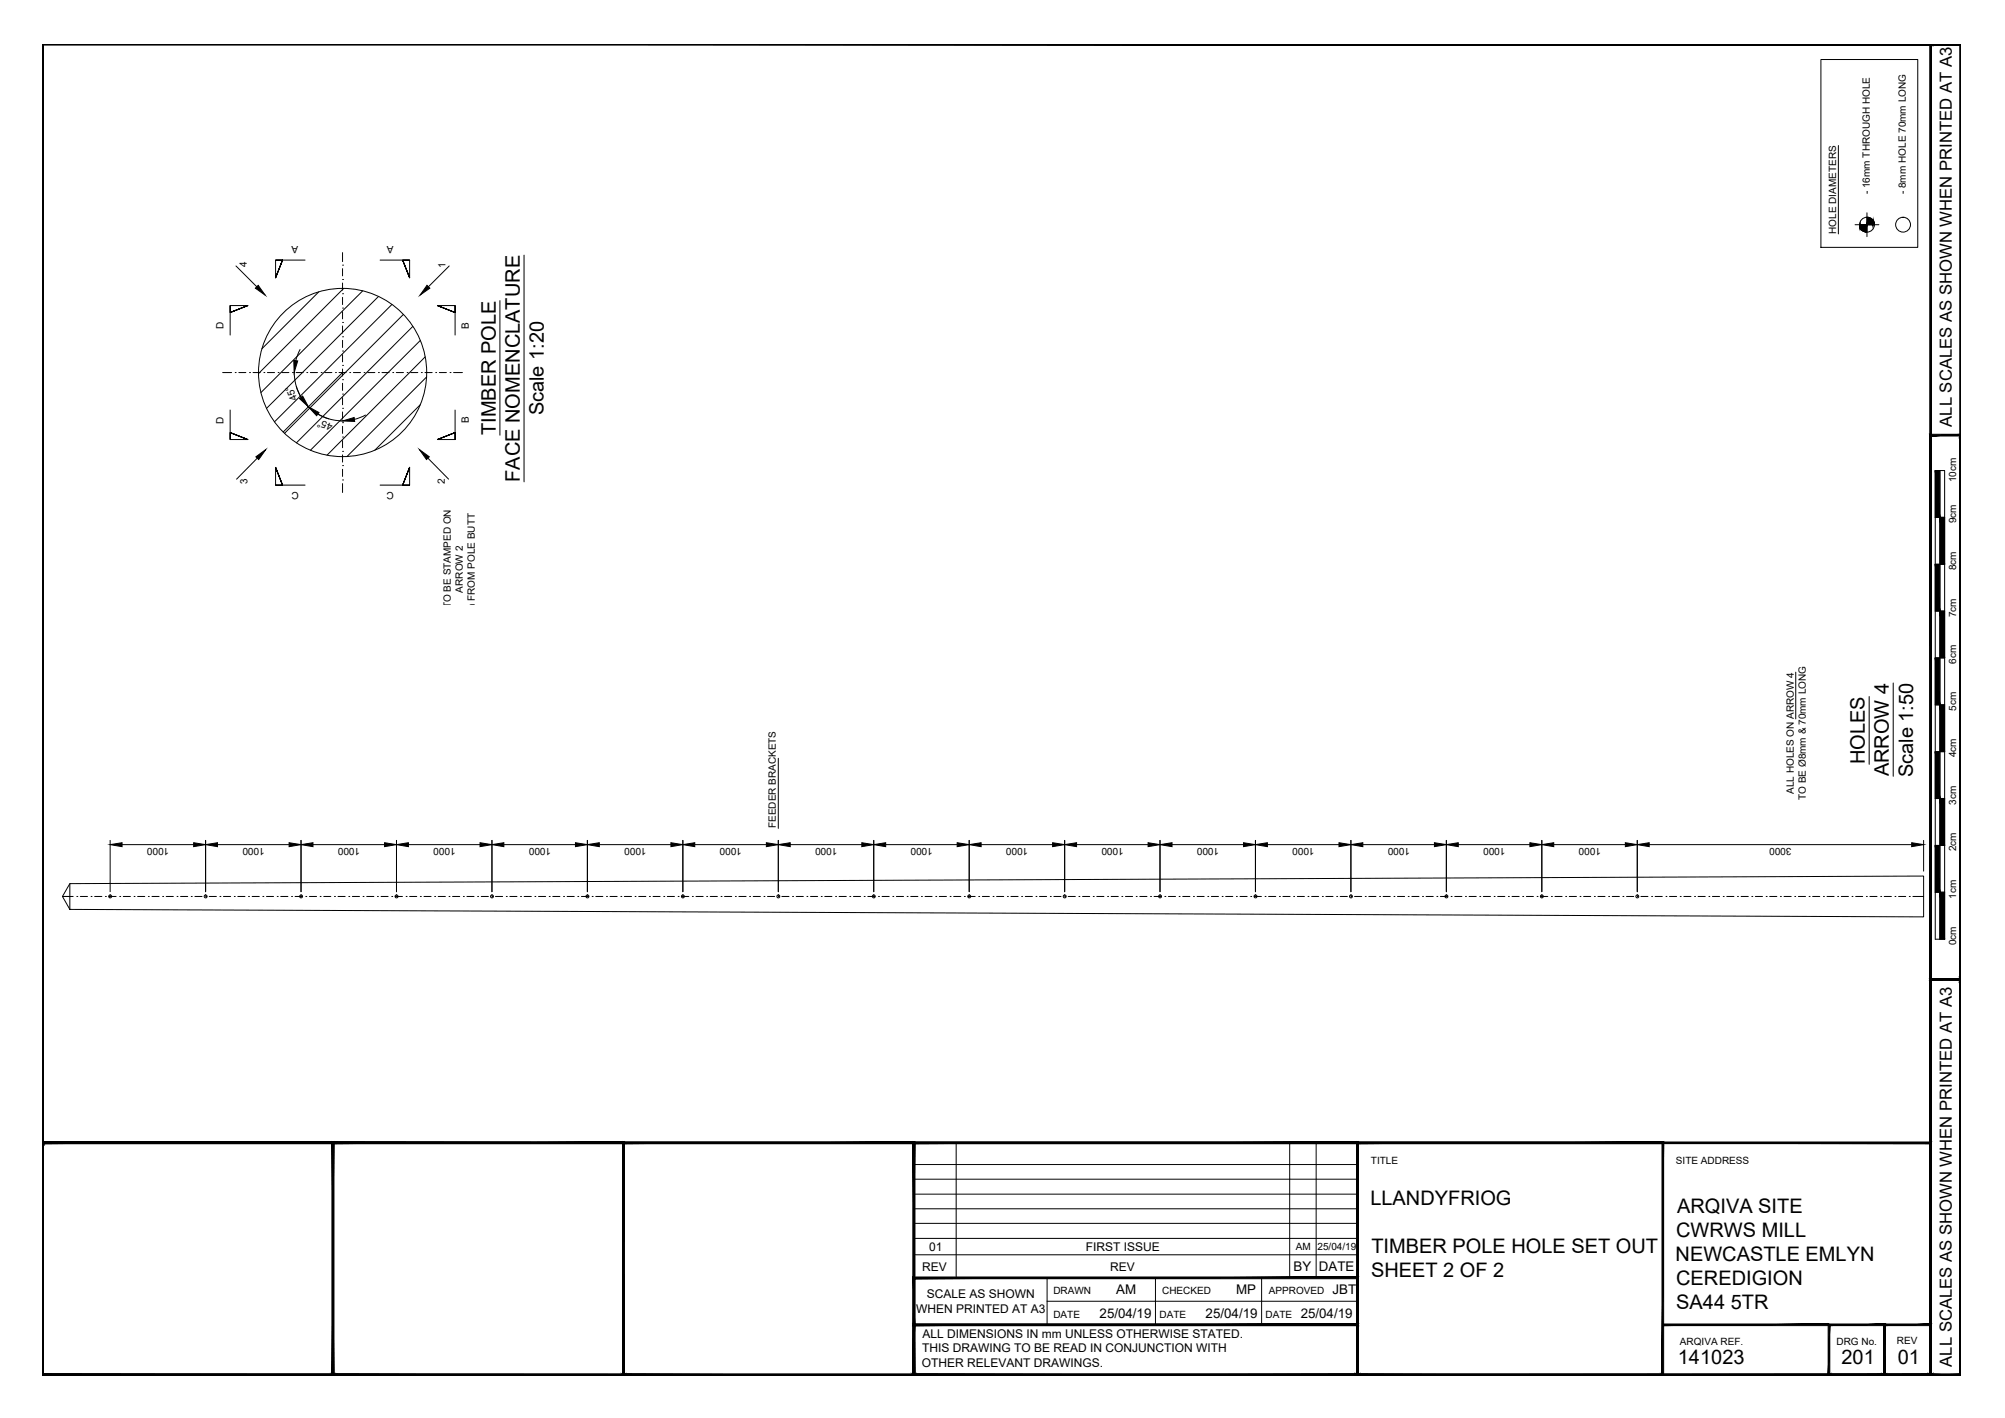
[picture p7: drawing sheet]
<svg xmlns="http://www.w3.org/2000/svg" width="420mm" height="297mm" viewBox="0 0 420 297" stroke-linecap="round" stroke-linejoin="round" font-family="sans-serif">
<!-- layer: 0 -->
<g fill="none" stroke="#000" stroke-width=".21">
<path d="M405.5 98.6h2v98.1h-2zM406.5 98.6v98.1M405.5 118.2h2M405.5 108.4h2M405.5 137.8h2M405.5 128h2M405.5 157.5h2M405.5 147.7h2M405.5 177.1h2M405.5 167.3h2M13.1 187.8h2.2M16.1 187.8h.1"/>
<path d="M16.8 187.8h1.5M19.1 187.8h.1M19.8 187.8h1.5M22.1 187.8h.1M22.8 187.8h1.5M25.1 187.8h.1M25.8 187.8h1.5M28.1 187.8h.1M28.8 187.8h1.5M31.1 187.8h.1M31.8 187.8h1.5M34.1 187.8h.1"/>
<path d="M34.8 187.8h1.5M37.1 187.8h.1M37.8 187.8h1.5M40.1 187.8h.1M40.8 187.8h1.5M43.1 187.8h.1M43.8 187.8h1.5M46.1 187.8h.1M46.8 187.8h1.5M49.1 187.8h.1M49.8 187.8h1.5M52.1 187.8h.1"/>
<path d="M52.8 187.8h1.5M55.1 187.8h.1M55.8 187.8h1.5M58.1 187.8h.1M58.8 187.8h1.5M61.1 187.8h.1M61.8 187.8h1.5M64.1 187.8h.1M64.8 187.8h1.5M67.1 187.8h.1M67.8 187.8h1.5M70.1 187.8h.1"/>
<path d="M70.8 187.8h1.5M73.1 187.8h.1M73.8 187.8h1.5M76.1 187.8h.1M76.8 187.8h1.5M79.1 187.8h.1M79.8 187.8h1.5M82.1 187.8h.1M82.8 187.8h1.5M85.1 187.8h.1M85.8 187.8h1.5M88.1 187.8h.1"/>
<path d="M88.8 187.8h1.5M91.1 187.8h.1M91.8 187.8h1.5M94.1 187.8h.1M94.8 187.8h1.5M97.1 187.8h.1M97.8 187.8h1.5M100.1 187.8h.1M100.8 187.8h1.5M103.1 187.8h.1M103.8 187.8h1.5M106.1 187.8h.1"/>
<path d="M106.8 187.8h1.5M109.1 187.8h.1M109.8 187.8h1.5M112.1 187.8h.1M112.8 187.8h1.5M115.1 187.8h.1M115.8 187.8h1.5M118.1 187.8h.1M118.8 187.8h1.5M121.1 187.8h.1M121.8 187.8h1.5M124.1 187.8h.1"/>
<path d="M124.8 187.8h1.5M127.1 187.8h.1M127.8 187.8h1.5M130.1 187.8h.1M130.8 187.8h1.5M133.1 187.8h.1M133.8 187.8h1.5M136.1 187.8h.1M136.8 187.8h1.5M139.1 187.8h.1M139.8 187.8h1.5M142.1 187.8h.1"/>
<path d="M142.8 187.8h1.5M145.1 187.8h.1M145.8 187.8h1.5M148.1 187.8h.1M148.8 187.8h1.5M151.1 187.8h.1M151.8 187.8h1.5M154.1 187.8h.1M154.8 187.8h1.5M157.1 187.8h.1M157.8 187.8h1.5M160.1 187.8h.1"/>
<path d="M160.8 187.8h1.5M163.1 187.8h.1M163.8 187.8h1.5M166.1 187.8h.1M166.8 187.8h1.5M169.1 187.8h.1M169.8 187.8h1.6M172.1 187.8h.1M172.8 187.8h1.5M175.1 187.8h.1M175.8 187.8h1.5M178.1 187.8h.1"/>
<path d="M178.8 187.8h1.5M181.1 187.8h.1M181.8 187.8h1.5M184.1 187.8h.1M184.8 187.8h1.5M187.1 187.8h.1M187.8 187.8h1.5M190.1 187.8h.1M190.8 187.8h1.5M193.1 187.8h.1M193.9 187.8h1.4M196.1 187.8h.1"/>
<path d="M196.8 187.8h1.5M199.1 187.8h.1M199.8 187.8h1.5M202.1 187.8h.1M202.8 187.8h1.6M205.1 187.8h.1M205.9 187.8h1.4M208.1 187.8h.1M208.8 187.8h1.5M211.1 187.8h.1M211.8 187.8h1.5M214.1 187.8h.1"/>
<path d="M214.8 187.8h1.6M217.1 187.8h.1M217.8 187.8h1.5M220.1 187.8h.1M220.8 187.8h1.5M223.1 187.8h.1M223.8 187.8h1.5M226.1 187.8h.1M226.9 187.8h1.5M229.1 187.8h.1M229.8 187.8h1.5M232.1 187.8h.1"/>
<path d="M232.8 187.8h1.5M235.1 187.8h.1M235.8 187.8h1.5M238.1 187.8h.1M238.9 187.8h1.5M241.1 187.8h.1M241.8 187.8h1.5M244.1 187.8h.1M244.8 187.8h1.5M247.1 187.8h.1M247.8 187.8h1.6M250.1 187.8h.1"/>
<path d="M250.9 187.8h1.4M253.1 187.8h.1M253.8 187.8h1.5M256.1 187.8h.1M256.8 187.8h1.5M259.1 187.8h.1M259.8 187.8h1.6M262.1 187.8h.1M262.9 187.8h1.4M265.1 187.8h.1M265.8 187.8h1.5M268.1 187.8h.1"/>
<path d="M268.8 187.8h1.5M271.1 187.8h.1M271.9 187.8h1.5M274.1 187.8h.1M274.9 187.8h1.4M277.1 187.8h.1M277.8 187.8h1.5M280.1 187.8h.1M280.8 187.8h1.5M283.1 187.8h.1M283.9 187.8h1.5M286.1 187.8h.1"/>
<path d="M286.8 187.8h1.5M289.1 187.8h.1M289.8 187.8h1.5M292.1 187.8h.1M292.8 187.8h1.6M295.1 187.8h.1M295.9 187.8h1.5M298.1 187.8h.1M298.8 187.8h1.5M301.1 187.8h.1M301.8 187.8h1.5M304.1 187.8h.1"/>
<path d="M304.8 187.8h1.6M307.1 187.8h.1M307.9 187.8h1.5M310.1 187.8h.1M310.8 187.8h1.5M313.1 187.8h.1M313.8 187.8h1.5M316.1 187.8h.1M316.9 187.8h1.5M319.1 187.8h.1M319.9 187.8h1.4M322.1 187.8h.1"/>
<path d="M322.8 187.8h1.5M325.1 187.8h.1M325.8 187.8h1.5M328.1 187.8h.1M328.9 187.8h1.5M331.1 187.8h.1M331.9 187.8h1.4M334.1 187.8h.1M334.8 187.8h1.5M337.1 187.8h.1M337.8 187.8h1.6M340.1 187.8h.1"/>
<path d="M340.9 187.8h1.5M343.1 187.8h.1M343.9 187.8h1.4M346.1 187.8h.1M346.8 187.8h1.5M349.1 187.8h.1M349.8 187.8h1.6M352.1 187.8h.1M352.9 187.8h1.5M355.1 187.8h.1M355.8 187.8h1.5M358.1 187.8h.1"/>
<path d="M358.8 187.8h1.5M361.1 187.8h.1M361.9 187.8h1.5M364.1 187.8h.1M364.9 187.8h1.5M367.1 187.8h.1M367.8 187.8h1.5M370.1 187.8h.1M370.8 187.8h1.5M373.1 187.8h.1M373.9 187.8h1.5M376.1 187.8h.1"/>
<path d="M376.9 187.8h1.5M379.1 187.8h.1M379.8 187.8h1.5M382.1 187.8h.1M382.8 187.8h1.6M385.1 187.8h.1M385.9 187.8h1.5M388.1 187.8h.1M388.9 187.8h1.4M391.1 187.8h.1M391.8 187.8h1.5M394.1 187.8h.1"/>
<path d="M394.9 187.8h1.5M397.1 187.8h.1M397.9 187.8h1.5M400.1 187.8h.1M400.9 187.8h2.2M405.5 186.9h2M200.4 239.4v28.3M270.3 239.4v28.3M275.8 239.4v28.3M191.5 250.1h93M191.5 247h93M191.5 243.9h93"/>
<path d="M191.5 256.3h93M191.5 253.2h93M191.5 259.4h93M191.5 262.8h93M219.4 267.7v9.8M219.4 272.6h65.1M242.1 267.7v9.8M264.4 267.7v9.8"/>
</g>
<!-- layer: MEDIUM THICKNESS -->
<g fill="none" stroke="#000" stroke-width=".21">
<path d="M388.7 47.1h5M391.2 44.6v5M14.6 185.1l388.5-1.6v8.6l-388.5-1.6zM14.6 187.8h-1.5l1.5 2.7M14.6 185.1l-1.5 2.7"/>
<circle cx="391.2" cy="47.1" r="1.56"/>
<circle cx="398.8" cy="47.1" r="1.56"/>
<circle cx="71.8" cy="78" r="17.6"/>
<circle cx="23.1" cy="187.8" r=".31"/>
<circle cx="43.1" cy="187.8" r=".31"/>
<circle cx="63.1" cy="187.8" r=".31"/>
<circle cx="83.1" cy="187.8" r=".31"/>
<circle cx="103.1" cy="187.8" r=".31"/>
<circle cx="123.1" cy="187.8" r=".31"/>
<circle cx="143.1" cy="187.8" r=".31"/>
<circle cx="163.1" cy="187.8" r=".31"/>
<circle cx="183.1" cy="187.8" r=".31"/>
<circle cx="203.1" cy="187.8" r=".31"/>
<circle cx="223.1" cy="187.8" r=".31"/>
<circle cx="243.1" cy="187.8" r=".31"/>
<circle cx="263.1" cy="187.8" r=".31"/>
<circle cx="283.1" cy="187.8" r=".31"/>
<circle cx="303.1" cy="187.8" r=".31"/>
<circle cx="323.1" cy="187.8" r=".31"/>
<circle cx="343.1" cy="187.8" r=".31"/>
</g>
<!-- layer: TEXT AND DIMENSIONS -->
<g fill="none" stroke="#000" stroke-width=".21">
<path d="M381.6 12.5h20.3v39.3h-20.3zM385.2 30.5v18.5M49.5 55.7l4.3 4.4M57.7 54.5h1.5l-1.5 3.7 1.5-3.7-1.5 3.7v-3.7h6.2M71.8 58.5h.1M71.8 55.5h.1M71.8 52.9v1.9M71.8 56.3v1.5M71.8 59.3v1.5M79.7 54.5h6.1v3.7l-1.4-3.7 1.4 3.7-1.4-3.7h1.4M94.1 55.7l-4.3 4.4M109.8 53.4v47.5"/>
<path d="M46.7 78h1.8M48.2 64v1.5l3.7-1.5-3.7 1.5 3.7-1.5h-3.7v6.2M49.3 78h.1M50 78h1.5M52.3 78h.1M53 78h1.5M55.3 78h.1M56 78h1.5M58.3 78h.1M59 78h1.5M61.3 78h.1M61.7 78a10.1 10.1 0 0 0 10.1 10.2"/>
<path d="M62 78h1.5M62.9 73.2l-.9 2.4M64.3 78h.1M65 78h1.5M66.8 61.2l-11.9 11.8M67.3 78h.1M68 78h1.5M70.3 78h.1M71 78h1.5M71.8 79.5h.1M71.8 76.5h.1M71.8 73.5h.1"/>
<path d="M71.8 70.5h.1M71.8 67.5h.1M71.8 64.5h.1M71.8 61.5h.1M71.8 62.3v1.5M71.8 65.3v1.5M71.8 68.3v1.5M71.8 71.3v1.5M71.8 74.3v1.5M71.8 77.3v1.5M71.8 78l-12.5 12.5M72 60.4l-17.8 17.9"/>
<path d="M73.3 78h.1M74 78h1.6M76 60.9l-21.3 21.3M76.3 78h.1M77.1 78h1.5M79.3 78h.1M79.3 62.1l-23.5 23.5M80 78h1.5M82.1 63.8l-24.6 24.6M82.3 78h.1M83 78h1.5M84.5 65.9l-24.9 24.9"/>
<path d="M85.3 78h.1M86 78h1.6M86.5 68.4l-24.4 24.4M88.1 71.3l-23 23M88.3 78h.1M89.1 78h1.5M89.1 74.8l-20.6 20.6M89.4 79l-16.7 16.6M91.3 78h.1M92.1 78h1.4M94.3 78h.1M95 78h1.9"/>
<path d="M95.4 64v1.5l-3.7-1.5 3.7 1.5-3.7-1.5h3.7v6.2M104.8 63v28.2M48.2 85.9v6.2h3.7l-3.7-1.5 3.7 1.5-3.7-1.5v1.5M53.9 96l-4.3 4.4M62.1 80.9l1 2.3M66.6 86.7l2.3 1M71.8 97.5h.1M71.8 94.6h.1M71.8 91.5h.1M71.8 88.5h.1M71.8 85.5h.1M71.8 82.6h.1"/>
<path d="M71.8 80.3v1.5M71.8 83.3v1.5M71.8 86.3v1.5M71.8 89.3v1.5M71.8 92.3v1.5M71.8 95.3v1.5M71.8 98.3v1.5M76.6 86.9l-2.3 1M88.1 84.8l-9.6 9.5M89.7 96l4.3 4.4M95.4 85.9v6.2h-3.7l3.7-1.5-3.7 1.5 3.7-1.5v1.5M57.7 101.6h1.5l-1.5-3.7 1.5 3.7-1.5-3.7v3.7h6.2"/>
<path d="M71.8 100.5h.1M71.8 101.3v1.9M79.7 101.6h6.1v-3.7l-1.4 3.7 1.4-3.7-1.4 3.7h1.4M163.1 158.8v14.7M376.3 140.8v9.8M391.7 145.9v14.2M396.7 143.1v19.5M23.1 176v10.8M25.6 176.9h15M43.1 176v10.8M45.6 176.9h15M63.1 176v10.8"/>
<path d="M65.6 176.9h15M83.1 176v10.8M85.6 176.9h15M103.1 176v10.8M105.6 176.9h15M123.1 176v10.8M125.6 176.9h15M143.1 176v10.8M145.6 176.9h15M163.1 176v10.8M165.6 176.9h15M183.1 176v10.8"/>
<path d="M185.6 176.9h15M203.1 176v10.8M205.6 176.9h15M223.1 176v10.8M225.6 176.9h15M243.1 176v10.8M245.6 176.9h15M263.1 176v10.8M265.6 176.9h15M283.1 176v10.8M285.6 176.9h15M303.1 176v10.8"/>
<path d="M305.6 176.9h15M323.1 176v10.8M325.6 176.9h15M343.1 176v10.8M345.6 176.9h55M403.1 176v6.5"/>
</g>
<g fill="#000" stroke="#000" stroke-width=".21">
<path d="M54.1 59.8l1.5 2-2.1-1.4zM61.6 75.5l.8 .1-.8 2.4zM89.5 59.8l.6 .6-2.1 1.4zM53.6 95.7l2.1-1.5-1.5 2.1zM62.8 83.5l.6-.5 1.2 2.2zM64.6 85.2l2.3 1.2-.6 .7zM71.8 88.2l2.4-.7 .1 .8zM87.9 94.2l2.1 1.5-.6 .6zM23.1 176.9l2.5-.4v.9zM40.6 176.5l2.5 .4-2.5 .5zM43.1 176.9l2.5-.4v.9zM60.6 176.5l2.5 .4-2.5 .5z"/>
<path d="M63.1 176.9l2.5-.4v.9zM80.6 176.5l2.5 .4-2.5 .5zM83.1 176.9l2.5-.4v.9zM100.6 176.5l2.5 .4-2.5 .5zM103.1 176.9l2.5-.4v.9zM120.6 176.5l2.5 .4-2.5 .5zM123.1 176.9l2.5-.4v.9zM140.6 176.5l2.5 .4-2.5 .5zM143.1 176.9l2.5-.4v.9zM160.6 176.5l2.5 .4-2.5 .5zM163.1 176.9l2.5-.4v.9zM180.6 176.5l2.5 .4-2.5 .5z"/>
<path d="M183.1 176.9l2.5-.4v.9zM200.6 176.5l2.5 .4-2.5 .5zM203.1 176.9l2.5-.4v.9zM220.6 176.5l2.5 .4-2.5 .5zM223.1 176.9l2.5-.4v.9zM240.6 176.5l2.5 .4-2.5 .5zM243.1 176.9l2.5-.4v.9zM260.6 176.5l2.5 .4-2.5 .5zM263.1 176.9l2.5-.4v.9zM280.6 176.5l2.5 .4-2.5 .5zM283.1 176.9l2.5-.4v.9zM300.6 176.5l2.5 .4-2.5 .5z"/>
<path d="M303.1 176.9l2.5-.4v.9zM320.6 176.5l2.5 .4-2.5 .5zM323.1 176.9l2.5-.4v.9zM340.6 176.5l2.5 .4-2.5 .5zM343.1 176.9l2.5-.4v.9zM400.6 176.5l2.5 .4-2.5 .5z"/>
</g>
<!-- layer: MEDIUM THICKNESS -->
<g fill="#000" stroke="#000" stroke-width=".21">
<path d="M389.7 47.1v.2zM392.7 46.5v.6z"/>
<path d="M389.7 47.1v.2zM389.7 47.1v.5z"/>
<path d="M389.7 47.1v.5l.2-.5zM389.9 47.1v.8l-.2-.3z"/>
<path d="M389.9 47.1v.8l.1-.8zM390 47.1v1l-.1-.2z"/>
<path d="M390 47.1v1l.2-1zM390.2 47.1v1.2l-.2-.2z"/>
<path d="M390.2 47.1v1.2l.2-1.2zM390.4 47.1v1.3l-.2-.1z"/>
<path d="M390.4 47.1v1.3l.3-1.3zM390.7 47.1v1.4l-.3-.1z"/>
<path d="M390.7 47.1v1.4l.3-1.4zM391 47.1v1.5l-.3-.1z"/>
<path d="M391 47.1v1.5l.2-1.5zM391.2 47.1v1.5h-.2z"/>
<path d="M391.2 45.5v1.6l.3-1.6zM391.5 45.5v1.6h-.3z"/>
<path d="M391.5 45.5v1.6l.3-1.5zM391.8 45.6v1.5h-.3z"/>
<path d="M391.8 45.6v1.5l.2-1.4zM392 45.7v1.4h-.2z"/>
<path d="M392 45.7v1.4l.2-1.2zM392.2 45.9v1.2h-.2z"/>
<path d="M392.2 45.9v1.2l.2-1zM392.4 46.1v1h-.2z"/>
<path d="M392.4 46.1v1l.2-.8zM392.6 46.3v.8h-.2z"/>
<path d="M392.6 46.3v.8l.1-.6zM392.7 46.5l-.1 .6z"/>
<path d="M392.8 46.8l-.1 .3zM392.8 46.8v.3z"/>
</g>
<!-- layer: 0 -->
<g fill="#000" stroke="#000" stroke-width=".21">
<path d="M8.9 9.3l.2 .1h401.6zM8.9 9.3h402l-.2 .1z"/>
<path d="M404.4 9.3l.3 .1zM404.4 9.3l.3 .1-.3 278.6zM404.7 9.4l-.3 278.6 .3-.1zM404.4 288l.3-.1z"/>
<path d="M404.6 9.3l.1 .1h6zM404.6 9.3h6.3l-.2 .1z"/>
<path d="M410.7 9.4v278.5l.2-278.6zM410.9 9.3v278.7l-.2-.1z"/>
<path d="M410.7 9.4v278.5l.2-278.6zM410.9 9.3v278.7l-.2-.1z"/>
<path d="M404.4 91l.3 .3 6.2-.3zM404.7 91.3l6.2-.3-.2 .3zM410.9 91l-.2 .3z"/>
<path d="M404.4 91l.3 114v-113.7zM404.4 91l.3 114-.3 .3z"/>
<path d="M405.5 98.6l1 9.8v-9.8zM405.5 98.6l1 9.8h-1z"/>
<path d="M410.9 91.1l-.2 .2 .2 113.9zM410.7 91.3l.2 113.9-.2-.2zM410.7 205l.2 .3zM404.7 205h6l.2 .3zM404.7 205l-.3 .3h6.5z"/>
<path d="M405.5 118.2l1 9.8v-9.8zM405.5 118.2l1 9.8h-1z"/>
<path d="M406.5 108.4l1 9.8v-9.8zM406.5 108.4l1 9.8h-1z"/>
<path d="M405.5 137.8l1 9.8v-9.8zM405.5 137.8l1 9.8h-1z"/>
<path d="M406.5 128l1 9.8v-9.8zM406.5 128l1 9.8h-1z"/>
<path d="M405.5 157.5l1 9.8v-9.8zM405.5 157.5l1 9.8h-1z"/>
<path d="M406.5 147.6l1 9.9v-9.9zM406.5 147.6l1 9.9h-1z"/>
<path d="M405.5 177.1l1 9.8v-9.8zM405.5 177.1l1 9.8h-1z"/>
<path d="M406.5 167.3l1 9.8v-9.8zM406.5 167.3l1 9.8h-1z"/>
<path d="M406.5 186.9l1 9.8v-9.8zM406.5 186.9l1 9.8h-1z"/>
<path d="M404.4 205l.3 .3 6.2-.3zM404.7 205.3l6.2-.3-.2 .3zM410.9 205l-.2 .3z"/>
<path d="M410.9 205.1l-.2 .2 .2 82.7zM410.7 205.3l.2 82.7-.2-.1zM410.7 287.9l.2 .1z"/>
<path d="M8.9 239.2l.2 .4zM8.9 239.2l395.5 .4h-395.3zM8.9 239.2l395.5 .4 .3-.4z"/>
<path d="M9.1 239.6h60.5l.3-.4zM8.9 239.2h61l-60.8 .4zM8.9 239.2l.2 .4z"/>
<path d="M69.9 239.6h60.6l.3-.4zM69.6 239.2h61.2l-60.9 .4zM69.6 239.2l.3 48.7v-48.3zM69.6 239.2l.3 48.7-.3 .1zM69.6 288l.3-.1z"/>
<path d="M130.8 239.6h60.5l.4-.4zM130.5 239.2h61.2l-60.9 .4zM130.5 239.2l.3 48.7v-48.3zM130.5 239.2l.3 48.7-.3 .1zM130.5 288l.3-.1z"/>
<path d="M191.7 239.6h92.6l.4-.4zM191.3 239.2h93.4l-93 .4zM191.3 239.2l.4 48.7v-48.3zM191.3 239.2l.4 48.7-.4 .1zM191.3 288l.4-.1z"/>
<path d="M284.7 239.6h63.6l.3-.4zM284.3 239.2h64.3l-63.9 .4zM284.3 239.2l.4 48.7v-48.3zM284.3 239.2l.4 48.7-.4 .1zM284.3 288l.4-.1z"/>
<path d="M404.7 239.2l-.3 .4 .3 48.4zM404.4 239.6l.3 48.4-.3-.1zM404.4 287.9l.3 .1z"/>
<path d="M191.3 277.3l.4 .4 93-.4zM191.7 277.7l93-.4-.4 .4zM284.7 277.3l-.4 .4 .4 10.3zM284.3 277.7l.4 10.3-.4-.1zM284.3 287.9l.4 .1z"/>
<path d="M191.3 277.7h93.4l-.4-.4zM191.3 277.7l.4-.4h92.6zM191.3 267.5v10.2l.4-.4zM191.3 267.5l.4 .4v9.4zM191.3 267.5l.4 .4 93-.4zM191.7 267.9l93-.4-.4 .4zM284.7 267.5l-.4 .4 .4 9.8zM284.3 267.9l.4 9.8-.4-.4z"/>
<path d="M383.1 277.3l.3 .4 11.7-.4zM383.4 277.7l11.7-.4-.4 .4zM394.7 277.7l.4 10.3v-10.7zM394.7 277.7l.4 10.3-.4-.1zM394.7 287.9l.4 .1z"/>
<path d="M348.5 277.7h34.8v-.4zM348.5 277.3h34.8l-34.8 .4z"/>
<path d="M394.7 277.3l.4 .4 9.6-.4zM395.1 277.7l9.6-.4-.3 .4zM404.7 277.3l-.3 .4 .3 10.3zM404.4 277.7l.3 10.3-.3-.1zM404.4 287.9l.3 .1z"/>
<path d="M9.1 9.4l-.2 278.6 .2-.1zM8.9 9.3l.2 .1-.2 278.6z"/>
<path d="M9.1 239.6l-.2 48.4 .2-.1zM8.9 239.4l.2 .2-.2 48.4z"/>
<path d="M9.1 287.9l60.7 .1-.2-.1zM9.1 287.9l60.7 .1h-60.9z"/>
<path d="M69.6 287.9l.3 .1zM69.9 239.2v48.8l-.3-.1zM69.9 239.2l-.3 .4v48.3z"/>
<path d="M69.9 287.9l60.7 .1-.1-.1zM69.9 287.9l60.7 .1h-60.8z"/>
<path d="M130.5 287.9l.3 .1zM130.8 239.2v48.8l-.3-.1zM130.8 239.2l-.3 .4v48.3z"/>
<path d="M130.8 287.9l60.7 .1-.2-.1zM130.8 287.9l60.7 .1h-60.9z"/>
<path d="M191.3 287.9l.4 .1zM191.7 239.2v48.8l-.4-.1zM191.3 239.6v48.3l.4-48.7z"/>
<path d="M191.7 287.9l92.8 .1-.2-.1zM191.7 287.9l92.8 .1h-93z"/>
<path d="M284.3 287.9l.4 .1zM284.7 239.2v48.8l-.4-.1zM284.7 239.2l-.4 .4v48.3z"/>
<path d="M191.5 288h93l-.2-.1zM191.5 288l.2-.1h92.6zM191.3 288l.4-.1zM191.7 277.7v10.2l-.4 .1zM191.3 277.3v10.7l.4-10.3z"/>
<path d="M284.7 287.9l63.8 .1-.2-.1zM284.7 287.9l63.8 .1h-64z"/>
<path d="M348.3 287.9l.3 .1zM348.6 239.2v48.8l-.3-.1zM348.6 239.2l-.3 .4v48.3z"/>
<path d="M383.3 288h11.6l-.2-.1zM383.4 287.9h11.3l-11.4 .1zM383.1 288l.3-.1zM383.4 277.7v10.2l-.3 .1zM383.1 277.3v10.7l.3-10.3z"/>
<path d="M8.9 288h395.7l-.2-.1zM8.9 288l.2-.1h395.3zM8.9 239.4v48.6l.2-.1zM8.9 239.4l.2 .2v48.3z"/>
<path d="M394.9 288h9.7l-.2-.1zM394.9 288l.2-.1h9.3zM394.7 288l.4-.1zM395.1 277.7v10.2l-.4 .1zM394.7 277.3v10.7l.4-10.3z"/>
<path d="M9.1 287.9l401.8 .1-.2-.1zM9.1 287.9l401.8 .1h-402z"/>
<path d="M404.7 287.9l6.2 .1-.2-.1zM404.7 287.9l6.2 .1h-6.3z"/>
<path d="M404.6 288h6.3l-.2-.1zM404.7 287.9h6l-6.1 .1zM404.4 288l.3-.1zM404.7 205.3v82.6l-.3 .1zM404.4 205v83l.3-82.7z"/>
</g>
<g font-size="4.2">
<text x="114" y="87" transform="rotate(-90 114 87)">Scale 1:20</text>
<text x="103.9" y="91.2" transform="rotate(-90 103.9 91.2)">TIMBER POLE</text>
<text x="108.9" y="100.9" transform="rotate(-90 108.9 100.9)">FACE NOMENCLATURE</text>
<text x="390.8" y="160.1" transform="rotate(-90 390.8 160.1)">HOLES</text>
<text x="395.8" y="162.6" transform="rotate(-90 395.8 162.6)">ARROW 4</text>
<text x="400.9" y="162.8" transform="rotate(-90 400.9 162.8)">Scale 1:50</text>
<text x="287.2" y="252.5">LLANDYFRIOG</text>
<text x="351.5" y="254">ARQIVA SITE</text>
<text x="287.4" y="262.5">TIMBER POLE HOLE SET OUT</text>
<text x="351.2" y="259.1">CWRWS MILL</text>
<text x="287.3" y="267.6">SHEET 2 OF 2</text>
<text x="351.1" y="264.1">NEWCASTLE EMLYN</text>
<text x="351.2" y="269.2">CEREDIGION</text>
<text x="351.3" y="274.2">SA44 5TR</text>
<text x="351.6" y="285.7">141023</text>
<text x="385.9" y="285.7">201</text>
<text x="397.7" y="285.7">01</text>
</g>
<g font-size="3.5">
<text x="409" y="89.4" transform="rotate(-90 409 89.4)">ALL SCALES AS SHOWN WHEN PRINTED AT A3</text>
<text x="409" y="286.3" transform="rotate(-90 409 286.3)">ALL SCALES AS SHOWN WHEN PRINTED AT A3</text>
</g>
<g font-size="2.8">
<text x="271.1" y="266.3">BY</text>
<text x="276.4" y="266.3">DATE</text>
<text x="233.9" y="271.1">AM</text>
<text x="259" y="271.1">MP</text>
<text x="279.3" y="271.1">JBT</text>
<text x="230.4" y="276">25/04/19</text>
<text x="252.7" y="276">25/04/19</text>
<text x="272.6" y="276">25/04/19</text>
</g>
<g font-size="2.5">
<text x="194.7" y="262">01</text>
<text x="227.5" y="262">FIRST ISSUE</text>
<text x="193.3" y="266.2">REV</text>
<text x="232.6" y="266.2">REV</text>
<text x="192" y="275">WHEN PRINTED AT A3</text>
<text x="194.2" y="272">SCALE AS SHOWN</text>
<text x="193.3" y="280.3">ALL DIMENSIONS IN mm UNLESS OTHERWISE STATED.</text>
<text x="193.2" y="286.3">OTHER RELEVANT DRAWINGS.</text>
<text x="193.3" y="283.3">THIS DRAWING TO BE READ IN CONJUNCTION WITH</text>
</g>
<g font-size="2.1">
<text x="391.8" y="40.7" transform="rotate(-90 391.8 40.7)">- 16mm THROUGH HOLE</text>
<text x="399.4" y="40.7" transform="rotate(-90 399.4 40.7)">- 8mm HOLE 70mm LONG</text>
<text x="62.5" y="51.6" transform="rotate(-180 62.5 51.6)">A</text>
<text x="82.5" y="51.6" transform="rotate(-180 82.5 51.6)">A</text>
<text x="384.8" y="49" transform="rotate(-90 384.8 49)">HOLE DIAMETERS</text>
<text x="51.7" y="55.8" transform="rotate(-90 51.7 55.8)">4</text>
<text x="93.4" y="56" transform="rotate(-90 93.4 56)">1</text>
<text x="46.8" y="68.9" transform="rotate(-90 46.8 68.9)">D</text>
<text x="98.2" y="68.9" transform="rotate(-90 98.2 68.9)">B</text>
<text x="62.3" y="83.6" transform="rotate(-112 62.3 83.6)">45°</text>
<text x="46.8" y="88.7" transform="rotate(-90 46.8 88.7)">D</text>
<text x="69.8" y="88.8" transform="rotate(-162 69.8 88.8)">45°</text>
<text x="98.2" y="88.6" transform="rotate(-90 98.2 88.6)">B</text>
<text x="51.9" y="101.3" transform="rotate(-91 51.9 101.3)">3</text>
<text x="93.2" y="101.3" transform="rotate(-89 93.2 101.3)">2</text>
<text x="409.9" y="101" transform="rotate(-90 409.9 101)">10cm</text>
<text x="62.6" y="103" transform="rotate(-180 62.6 103)">C</text>
<text x="82.5" y="103" transform="rotate(-180 82.5 103)">C</text>
<text x="409.9" y="109.6" transform="rotate(-90 409.9 109.6)">9cm</text>
<text x="409.9" y="119.5" transform="rotate(-90 409.9 119.5)">8cm</text>
<text x="97" y="124.1" transform="rotate(-90 97 124.1)">ARROW 2</text>
<text x="94.5" y="127.4" transform="rotate(-90 94.5 127.4)">TO BE STAMPED ON</text>
<text x="99.5" y="131.1" transform="rotate(-90 99.5 131.1)">3.5m FROM POLE BUTT</text>
<text x="409.9" y="129.3" transform="rotate(-90 409.9 129.3)">7cm</text>
<text x="409.9" y="139.1" transform="rotate(-90 409.9 139.1)">6cm</text>
<text x="409.9" y="148.9" transform="rotate(-90 409.9 148.9)">5cm</text>
<text x="409.9" y="158.6" transform="rotate(-90 409.9 158.6)">4cm</text>
<text x="375.9" y="166.3" transform="rotate(-90 375.9 166.3)">ALL HOLES ON ARROW 4</text>
<text x="378.4" y="167.6" transform="rotate(-90 378.4 167.6)">TO BE Ø8mm &amp; 70mm LONG</text>
<text x="162.6" y="173.5" transform="rotate(-90 162.6 173.5)">FEEDER BRACKETS</text>
<text x="409.9" y="168.6" transform="rotate(-90 409.9 168.6)">3cm</text>
<text x="35.5" y="177.7" transform="rotate(-180 35.5 177.7)">1000</text>
<text x="55.5" y="177.7" transform="rotate(-180 55.5 177.7)">1000</text>
<text x="75.5" y="177.7" transform="rotate(-180 75.5 177.7)">1000</text>
<text x="95.5" y="177.7" transform="rotate(-180 95.5 177.7)">1000</text>
<text x="115.5" y="177.7" transform="rotate(-180 115.5 177.7)">1000</text>
<text x="135.5" y="177.7" transform="rotate(-180 135.5 177.7)">1000</text>
<text x="155.5" y="177.7" transform="rotate(-180 155.5 177.7)">1000</text>
<text x="175.5" y="177.7" transform="rotate(-180 175.5 177.7)">1000</text>
<text x="195.5" y="177.7" transform="rotate(-180 195.5 177.7)">1000</text>
<text x="215.5" y="177.7" transform="rotate(-180 215.5 177.7)">1000</text>
<text x="235.5" y="177.7" transform="rotate(-180 235.5 177.7)">1000</text>
<text x="255.5" y="177.7" transform="rotate(-180 255.5 177.7)">1000</text>
<text x="275.5" y="177.7" transform="rotate(-180 275.5 177.7)">1000</text>
<text x="295.5" y="177.7" transform="rotate(-180 295.5 177.7)">1000</text>
<text x="315.5" y="177.7" transform="rotate(-180 315.5 177.7)">1000</text>
<text x="335.5" y="177.7" transform="rotate(-180 335.5 177.7)">1000</text>
<text x="375.4" y="177.7" transform="rotate(-180 375.4 177.7)">3000</text>
<text x="409.9" y="178.3" transform="rotate(-90 409.9 178.3)">2cm</text>
<text x="409.9" y="188.3" transform="rotate(-90 409.9 188.3)">1cm</text>
<text x="409.9" y="198" transform="rotate(-90 409.9 198)">0cm</text>
<text x="287.3" y="243.9">TITLE</text>
<text x="351.2" y="243.9">SITE ADDRESS</text>
<text x="271.5" y="261.9">AM</text>
<text x="276.1" y="261.9">25/04/19</text>
<text x="220.8" y="271.1">DRAWN</text>
<text x="243.5" y="271.1">CHECKED</text>
<text x="265.9" y="271.1">APPROVED</text>
<text x="220.8" y="276">DATE</text>
<text x="243" y="276">DATE</text>
<text x="265.2" y="276">DATE</text>
<text x="352.1" y="281.6">ARQIVA REF.</text>
<text x="384.8" y="281.6">DRG No.</text>
<text x="397.5" y="281.6">REV</text>
</g>
</svg>
